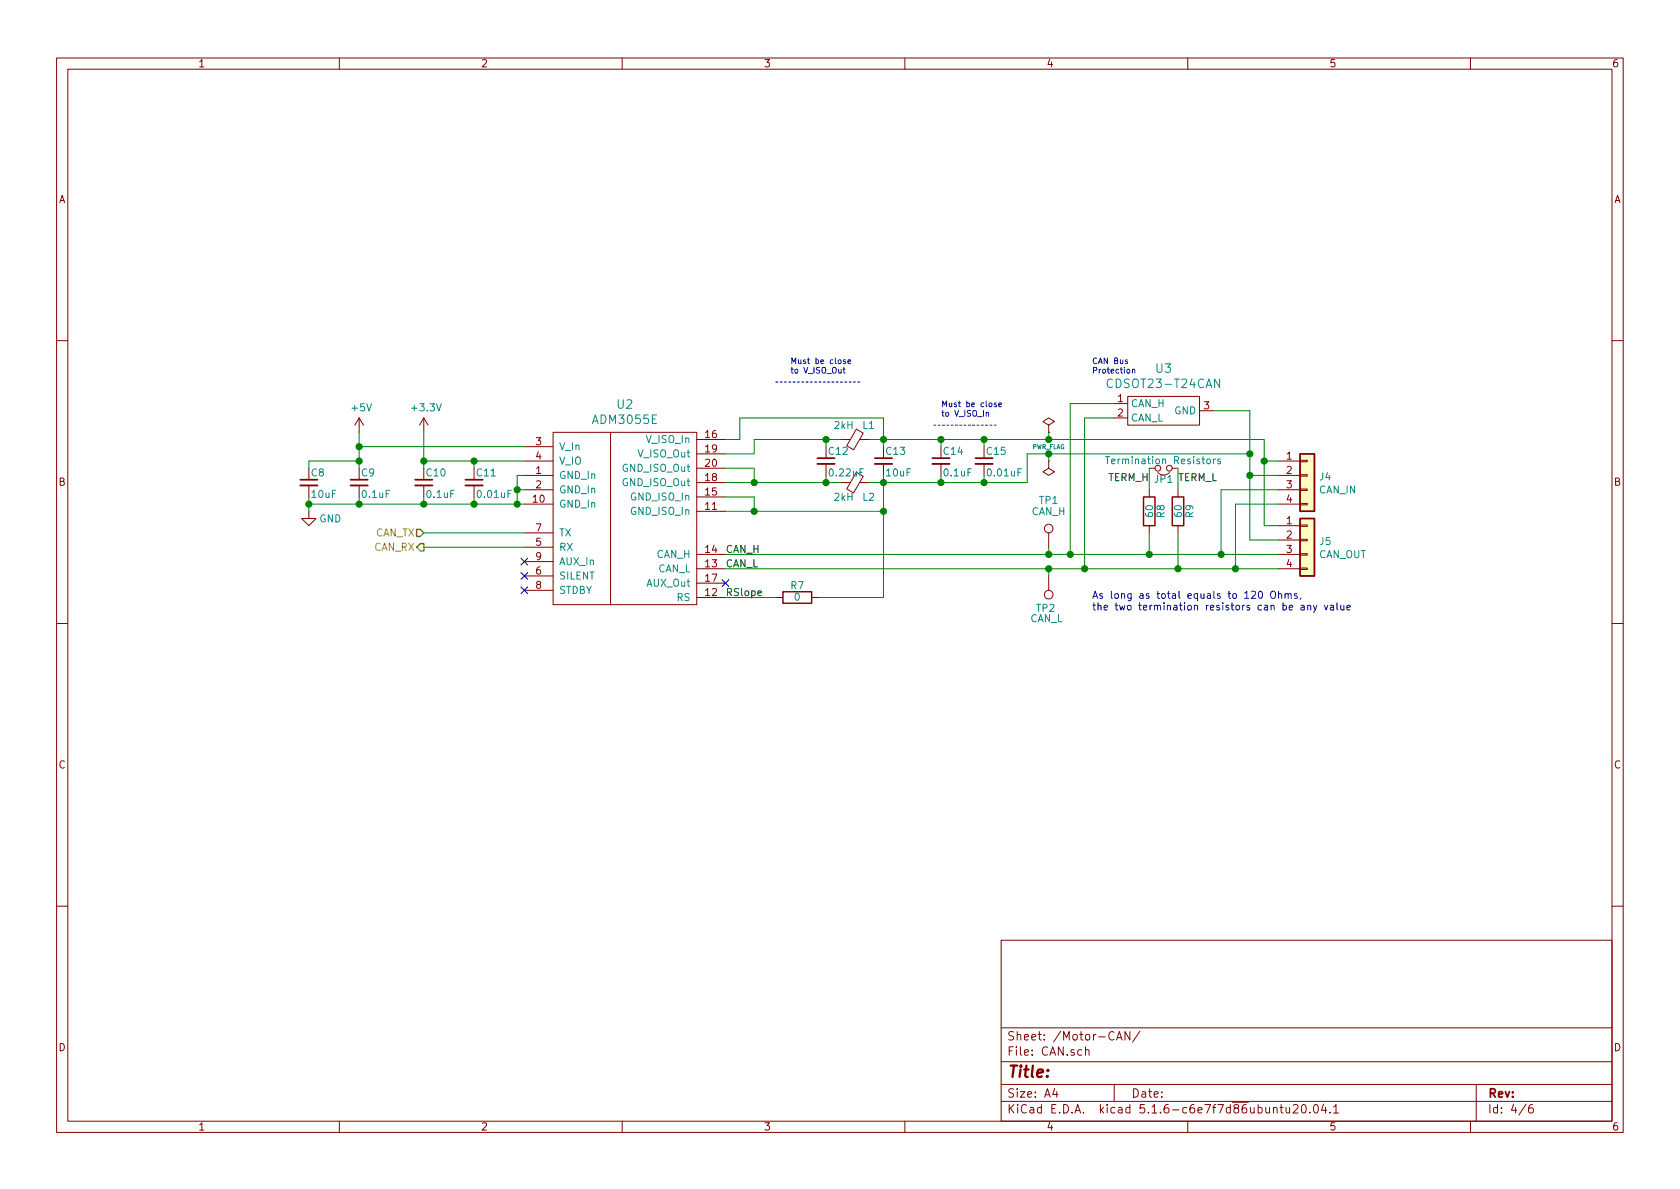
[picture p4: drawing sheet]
<svg xmlns="http://www.w3.org/2000/svg" width="297mm" height="210mm" viewBox="0 0 297 210" stroke-linecap="round" stroke-linejoin="round" font-family="sans-serif">
<g fill="none" stroke="#840000" stroke-width=".18">
<path d="M10 10.3h277v189.9h-277zM12 12.2h273v186.1h-273zM60 10.3v1.9M110 10.3v1.9M160 10.3v1.9M210 10.3v1.9M260 10.3v1.9M10 60.2h2M63.5 73.9l-.8 1.3M63.5 73.9v2.5M63.5 73.9l.8 1.3M74.9 73.9l-.7 1.3"/>
<path d="M74.9 73.9v2.5M74.9 73.9l.8 1.3M92.7 79h5.1M97.8 76.4h25.4v30.5h-25.4zM107.9 76.4v30.5M123.2 77.7h5.1M148.6 77.7h1.7M151.4 75.9l1.2 .7-1.7 2.9-1.2-.7zM152 77.7h1.7M185.4 75.2l1-.7-1-.6-1 .6 1 .7v1.2M185.4 76.4h.1M196.8 71.4h2.6"/>
<path d="M196.8 73.9h2.6M199.4 70.1h12.7v5.1h-12.7zM212.1 72.6h2.5M285 60.2h2M54.6 90.4v1.3h1.3l-1.3 1.3-1.3-1.3h1.3M54.6 85.8v2.1M63.5 85.8v2.1M74.9 85.8v2.1M83.8 85.8v2.1M92.7 84.1h5.1M92.7 86.6h5.1M92.7 81.5h5.1"/>
<path d="M92.7 96.8h5.1M92.7 94.2h5.1M92.7 99.3h5.1M92.7 89.1h5.1M123.2 98h5.1M123.2 82.8h5.1M123.2 90.4h5.1M123.2 87.9h5.1M123.2 85.3h5.1M123.2 80.3h5.1M146 82v2.1M148.6 85.3h1.7"/>
<path d="M151.4 83.5l1.2 .7-1.7 3-1.2-.7zM152 85.3h1.7M156.2 82v2.1M166.4 82v2.1M174 82v2.1M185.4 81.5v1.3l1 .6-1 .7-1-.7 1-.6M185.4 81.5h.1M185.4 94.2v2.6M203.2 86.6v1.3M203.2 93v1.2M203.2 82.8h1M207.3 82.8h1"/>
<path d="M208.3 86.6v1.3M208.3 93v1.2M226.1 93h3.8M226.1 95.5h3.8M226.1 98h3.8M226.1 84.1h3.8M226.1 86.6h3.8M226.1 81.5h3.8M226.1 89.1h3.8M229.9 97.9h1.2v.3h-1.2zM229.9 92.8h1.2v.3h-1.2zM229.9 95.4h1.2v.2h-1.2z"/>
<path d="M229.9 89h1.2v.3h-1.2zM229.9 86.5h1.2v.2h-1.2zM229.9 81.4h1.2v.3h-1.2zM229.9 83.9h1.2v.3h-1.2zM10 110.3h2M92.7 101.8h5.1M92.7 104.4h5.1M123.2 100.6h5.1M123.2 105.7h5.1M123.2 103.1h5.1M137.2 105.7h1.2M143.5 105.7h1.3"/>
<path d="M185.4 101.8v2.6M226.1 100.6h3.8M229.9 100.5h1.2v.2h-1.2zM285 110.3h2M10 160.2h2M177 166.3h108v32h-108zM285 160.2h2M60 198.3v1.9M110 198.3v1.9M160 198.3v1.9M177 194.8h108M177 191.8h108"/>
<path d="M177 187.8h108M177 181.8h108M186.5 192.5l-.4 1h1M186.8 193v1M191.9 185.7h.1a.37 .37 0 0 1 .6 .1v.8M191.9 185.1v1.5M197 191.8v3M197.4 183.9l.5-1.5 .5 1.5M197.6 183.5h.7M199.8 182.4v1.5l-.9-1.5v1.5M201.5 182.3l-1.2 2M210 198.3v1.9"/>
<path d="M225.2 196l.2-.2 .3 .1 .1 .9M226.3 195.8h.6M226.5 195.3v1.3l.4 .2M227.4 195.8l.1 .9 .3 .1 .2-.1M228 195.8v1M228.7 195.5l.2-.2h.3l.3 .5-.9 1h.9M230.2 195.5l.4-.2a.94 .94 0 0 1 0 1.5l-.5-.3v-.6zM231.6 196.7v.1M232.4 195.4l.2-.1a.8 .8 0 0 1 .5 .8 .8 .8 0 0 1-.5 .7 1 1 0 0 1-.2-1.4zM234 195.2l-.3 1.1h.9M234.4 195.8v1M235.2 196.7v.1"/>
<path d="M235.8 195.8l.4-.5v1.5M235.8 196.8h.9M260 198.3v1.9M261 191.8v6.5M269.8 195.2l-1.2 2M271 195.3a.62 .62 0 0 0-.7 .7v.7l.3 .1 .4-.1 .1-.5-.1-.2-.4-.1-.3 .3"/>
<circle cx="185.4" cy="93.5" r=".76"/>
<circle cx="204.7" cy="82.8" r=".51"/>
<circle cx="206.8" cy="82.8" r=".51"/>
<circle cx="185.4" cy="105.2" r=".76"/>
</g>
<path d="M202.2 87.9h2v5.1h-2zM207.3 87.9h2v5.1h-2zM229.9 91.7h2.5v10.1h-2.5zM229.9 80.3h2.5v10.1h-2.5zM138.4 104.6h5.1v2.1h-5.1z" fill="none" stroke="#840000" stroke-width=".25"/>
<g fill="#ffffc2" stroke="#ffffc2" stroke-width=".18">
<path d="M229.9 91.7h2.5v10.1h-2.5z"/>
<path d="M229.9 80.3h2.5v10.1h-2.5z"/>
</g>
<path d="M215.6 67v1.5l-.8-1.5v1.5M195.5 80.7h.7M214.6 81.2v.8M214.9 81.2l-.3 .2M215.8 81.2h-.3l-.2 .2v.1l.5 .2v.3h-.5" fill="none" stroke="#008484" stroke-width=".18"/>
<path d="M53.1 85.8h3M62 85.8h3M73.4 85.8h3.1M82.3 85.8h3M144.5 82h3.1M154.7 82h3M164.8 82h3.1M172.5 82h3" fill="none" stroke="#840000" stroke-width=".33"/>
<path d="M53.1 84.8h3M62 84.8h3M73.4 84.8h3.1M82.3 84.8h3M144.5 81h3.1M154.7 81h3M164.8 81h3.1M172.5 81h3" fill="none" stroke="#840000" stroke-width=".3"/>
<path d="M137.2 67.6h15.2M165.1 75.2h11.4" fill="none" stroke="#0000c2" stroke-width=".18" stroke-dasharray=".4 .4"/>
<g fill="none" stroke="#008400" stroke-width=".18">
<path d="M63.5 76.4v6.4M63.5 79h29.2M74.9 76.4v6.4M128.3 77.7h2.5v-3.8h25.4v5.1M146 77.7v1.3M148.6 77.7h-15.3v2.6h-5M153.7 77.7h69.8v15.3h2.6M166.4 77.7v1.3M174 77.7v1.3M185.4 76.4v1.3M196.8 73.9h-5v26.7M196.8 71.4h-7.6v26.6"/>
<path d="M214.6 72.6h6.4v22.9h5.1M54.6 89.1h38.1M54.6 87.9v2.5M63.5 81.5h-8.9v1.3M63.5 87.9v1.2M74.9 81.5h17.8M74.9 87.9v1.2M74.9 96.8h17.8M74.9 94.2h17.8M83.8 81.5v1.3M83.8 87.9v1.2M91.4 86.6h1.3"/>
<path d="M92.7 84.1h-1.3v5M128.3 85.3h20.3M128.3 98h97.8M128.3 90.4h27.9M128.3 82.8h5v2.5M128.3 87.9h5v2.5M146 84.1v1.2M156.2 84.1v21.6h-11.4M166.4 84.1v1.2M174 84.1v1.2M185.4 80.3v1.2M185.4 96.8v1.2"/>
<path d="M203.2 82.8v3.8M203.2 94.2v3.8M208.3 82.8v3.8M208.3 94.2v6.4M221 80.3h-39.4v5h-27.9M221 84.1h5.1M223.5 81.5h2.6M226.1 89.1h-7.7v11.5M226.1 86.6h-10.2v11.4M128.3 100.6h97.8M128.3 105.7h8.9M185.4 100.6v1.2"/>
</g>
<path d="M73.7 93.6h.6l.6 .6-.6 .7h-.6zM74.3 96.1h.6v1.3h-.6l-.6-.6z" fill="none" stroke="#848400" stroke-width=".25"/>
<path d="M134 104.9l.6-.1v-.3h-.4l-.2 .2 .1 .6h.5" fill="none" stroke="#000" stroke-width=".18"/>
<g fill="none" stroke="#0000c2" stroke-width=".18">
<path d="M149 65.3h.4M149.2 65v.8l.2 .2M149.5 63.7l-.2-.1-.2 .2 .4 .2v.3h-.4M149.9 64l.5-.2v-.1l-.3-.1-.2 .2 .1 .5h.4M174.4 73h.4v.6M176.1 71.3l-.2-.1-.1 .2 .3 .2v.3h-.3M176.6 71.6l.5-.1-.1-.2-.3-.1-.1 .2v.5h.4M199.3 63.7l-.2-.1-.1 .2 .3 .2v.3h-.3M200.2 65.4l.4-.1 .1 .7M200.2 65.3v.7M222.6 104.7l.2-.2a.69 .69 0 0 1 .4 .7 .69 .69 0 0 1-.4 .6l-.2-.1-.1-.4zM224.7 104.7l.3-.2a.45 .45 0 0 1 .5 .5v.4l-.2 .4h-.4a.92 .92 0 0 1-.2-1.1z"/>
<path d="M226.1 105.1l.1-.1h.3l.1 .8M226.1 104.5v1.3M227.2 105.1l.2-.1h.3l.1 .8M227.2 105v.8M227.8 105.2l.1-.2h.3l.1 .8M229.3 105h-.3l-.1 .2v.1l.4 .2v.3h-.4M230 105.8l-.1 .2M230 107.1h.5l.1 .8M230.6 107.3l-.4 .1-.2 .2v.2h.6M231.2 107.2l.2-.2 .3 .1v.8M231.2 107v.9M232.2 107l.3 .9"/>
<path d="M232.8 107l-.4 1.2-.2 .1M234.2 107l.3 .9 .3-.9M235.3 107.1h.4l.1 .8M235.8 107.3l-.4 .1-.2 .2 .1 .2h.5M236.4 106.6v1.1l.2 .2M237.1 107v.8l.3 .1 .2-.2M237.6 107v.9M238.2 107.4l.6-.1-.1-.2-.4-.1-.1 .2v.6h.5"/>
</g>
<g fill="#008400" stroke="#008400" stroke-width=".25">
<circle cx="174" cy="85.3" r=".51"/>
<circle cx="146.1" cy="77.7" r=".51"/>
<circle cx="174" cy="77.7" r=".51"/>
<circle cx="185.4" cy="77.7" r=".51"/>
<circle cx="185.4" cy="80.3" r=".51"/>
<circle cx="83.8" cy="89.1" r=".51"/>
<circle cx="208.3" cy="100.6" r=".51"/>
<circle cx="203.2" cy="98" r=".51"/>
<circle cx="189.2" cy="98" r=".51"/>
<circle cx="191.8" cy="100.6" r=".51"/>
<circle cx="218.4" cy="100.6" r=".51"/>
<circle cx="54.6" cy="89.1" r=".51"/>
<circle cx="215.9" cy="98" r=".51"/>
<circle cx="221" cy="84.1" r=".51"/>
<circle cx="223.5" cy="81.5" r=".51"/>
<circle cx="166.4" cy="77.7" r=".51"/>
<circle cx="91.4" cy="89.1" r=".51"/>
<circle cx="91.4" cy="86.6" r=".51"/>
<circle cx="74.9" cy="81.5" r=".51"/>
<circle cx="146.1" cy="85.3" r=".51"/>
<circle cx="63.5" cy="79" r=".51"/>
<circle cx="63.5" cy="81.5" r=".51"/>
<circle cx="83.8" cy="81.5" r=".51"/>
<circle cx="63.5" cy="89.1" r=".51"/>
<circle cx="185.4" cy="100.6" r=".51"/>
<circle cx="74.9" cy="89.1" r=".51"/>
<circle cx="185.4" cy="98" r=".51"/>
<circle cx="221" cy="80.3" r=".51"/>
<circle cx="133.4" cy="85.3" r=".51"/>
<circle cx="166.4" cy="85.3" r=".51"/>
<circle cx="156.2" cy="85.3" r=".51"/>
<circle cx="133.4" cy="90.4" r=".51"/>
<circle cx="156.2" cy="77.7" r=".51"/>
<circle cx="156.2" cy="90.4" r=".51"/>
</g>
<path d="M92.1 98.7l1.2 1.2M93.3 98.7l-1.2 1.2M92.1 103.8l1.2 1.2M92.1 101.2l1.2 1.3M93.3 103.8l-1.2 1.2M93.3 101.2l-1.2 1.3M127.7 102.5l1.2 1.2M128.9 102.5l-1.2 1.2" fill="none" stroke="#000084" stroke-width=".18"/>
<text font-size="2.8" fill="#840000" x="178" y="190.5">Title:</text>
<g font-size="2.1" fill="#008484">
<text x="204.4" y="65.9">U3</text>
<text x="196.4" y="68.6">CDSOT23-T24CAN</text>
<text x="105" y="75">ADM3055E</text>
<text x="109.1" y="72.3">U2</text>
</g>
<g font-size="2.1" fill="#840000">
<text x="178" y="184">Sheet: /Motor-CAN/</text>
<text x="178" y="186.7">File: CAN.sch</text>
<text x="178" y="196.9">KiCad E.D.A. kicad 5.1.6-c6e7f7d86ubuntu20.04.1</text>
<text x="178" y="194.1">Size: A4</text>
<text x="200" y="194.1">Date:</text>
<text x="263" y="194.1">Rev:</text>
<text x="263" y="196.9">Id: 4/6</text>
</g>
<g font-size="1.8" fill="#840000">
<text x="35" y="11.9">1</text>
<text x="85" y="11.9">2</text>
<text x="135" y="11.9">3</text>
<text x="185" y="11.9">4</text>
<text x="235" y="11.9">5</text>
<text x="285" y="11.9">6</text>
<text x="10.4" y="35.9">A</text>
<text x="285.4" y="35.9">A</text>
<text x="197.6" y="71.1">1</text>
<text x="124.8" y="77.5">16</text>
<text x="197.6" y="73.7">2</text>
<text x="212.9" y="72.4">3</text>
<text x="94.8" y="83.8">1</text>
<text x="94.8" y="78.7">3</text>
<text x="94.8" y="81.3">4</text>
<text x="124.8" y="82.5">20</text>
<text x="124.8" y="80">19</text>
<text x="227.5" y="81.3">1</text>
<text x="227.5" y="83.8">2</text>
<text x="10.4" y="85.9">B</text>
<text x="94.3" y="88.9">10</text>
<text x="94.8" y="86.4">2</text>
<text x="124.8" y="87.6">15</text>
<text x="124.8" y="85.1">18</text>
<text x="227.5" y="86.4">3</text>
<text x="227.5" y="88.9">4</text>
<text x="285.4" y="85.9">B</text>
<text x="94.8" y="94">7</text>
<text x="124.8" y="90.2">11</text>
<text x="227.5" y="92.7">1</text>
<text x="227.5" y="95.2">2</text>
<text x="94.8" y="96.5">5</text>
<text x="94.8" y="101.6">6</text>
<text x="94.8" y="99.1">9</text>
<text x="124.8" y="100.3">13</text>
<text x="124.8" y="97.8">14</text>
<text x="227.5" y="97.8">3</text>
<text x="227.5" y="100.3">4</text>
<text x="94.8" y="104.1">8</text>
<text x="124.8" y="105.4">12</text>
<text x="124.8" y="102.9">17</text>
<text x="10.4" y="135.9">C</text>
<text x="285.4" y="135.9">C</text>
<text x="10.4" y="185.9">D</text>
<text x="285.4" y="185.9">D</text>
<text x="35" y="199.9">1</text>
<text x="85" y="199.9">2</text>
<text x="135" y="199.9">3</text>
<text x="185" y="199.9">4</text>
<text x="235" y="199.9">5</text>
<text x="285" y="199.9">6</text>
</g>
<g font-size="1.8" fill="#008484">
<text x="62.3" y="72.7">+5V</text>
<text x="73" y="72.7">+3.3V</text>
<text x="147.5" y="75.9">2kH</text>
<text x="152.6" y="75.9">L1</text>
<text x="199.9" y="72">CAN_H</text>
<text x="199.9" y="74.5">CAN_L</text>
<text x="207.6" y="73.3">GND</text>
<text x="98.8" y="79.6">V_In</text>
<text x="98.8" y="82.2">V_IO</text>
<text x="110.2" y="83.4">GND_ISO_Out</text>
<text x="112.9" y="80.9">V_ISO_Out</text>
<text x="114.4" y="78.4">V_ISO_In</text>
<text x="146.6" y="80.4">C12</text>
<text x="156.7" y="80.4">C13</text>
<text x="166.9" y="80.4">C14</text>
<text x="174.5" y="80.4">C15</text>
<text x="196.4" y="82.1">Termination Resistors</text>
<text x="55.1" y="84.2">C8</text>
<text x="55.2" y="88.1">10uF</text>
<text x="64" y="84.2">C9</text>
<text x="64.1" y="88.1">0.1uF</text>
<text x="75.5" y="84.2">C10</text>
<text x="75.6" y="88.1">0.1uF</text>
<text x="84.4" y="84.2">C11</text>
<text x="84.6" y="88.1">0.01uF</text>
<text x="98.8" y="84.7">GND_In</text>
<text x="98.8" y="87.2">GND_In</text>
<text x="98.8" y="89.8">GND_In</text>
<text x="110.2" y="86">GND_ISO_Out</text>
<text x="111.7" y="88.5">GND_ISO_In</text>
<text x="146.8" y="84.2">0.22uF</text>
<text x="147.5" y="88.6">2kH</text>
<text x="152.6" y="88.6">L2</text>
<text x="156.8" y="84.2">10uF</text>
<text x="167" y="84.2">0.1uF</text>
<text x="174.8" y="84.2">0.01uF</text>
<text x="183.8" y="89.1">TP1</text>
<text x="233.2" y="87.3">CAN_IN</text>
<text x="233.3" y="85">J4</text>
<text x="56.5" y="92.4">GND</text>
<text x="98.8" y="94.9">TX</text>
<text x="111.7" y="91.1">GND_ISO_In</text>
<text x="182.4" y="91.1">CAN_H</text>
<text x="203.9" y="91.4" transform="rotate(-90 203.9 91.4)">60</text>
<text x="205.9" y="91.5" transform="rotate(-90 205.9 91.5)">R8</text>
<text x="209" y="91.4" transform="rotate(-90 209 91.4)">60</text>
<text x="211" y="91.5" transform="rotate(-90 211 91.5)">R9</text>
<text x="98.8" y="97.4">RX</text>
<text x="98.8" y="99.9">AUX_In</text>
<text x="116.1" y="98.7">CAN_H</text>
<text x="116.3" y="101.2">CAN_L</text>
<text x="233.1" y="98.7">CAN_OUT</text>
<text x="233.4" y="96.4">J5</text>
<text x="98.8" y="102.5">SILENT</text>
<text x="98.8" y="105">STDBY</text>
<text x="114.4" y="103.8">AUX_Out</text>
<text x="119.7" y="106.3">RS</text>
<text x="139.9" y="104.2">R7</text>
<text x="140.5" y="106.2">0</text>
<text x="182.1" y="110">CAN_L</text>
<text x="183.3" y="108.2">TP2</text>
</g>
<g font-size="1.8">
<text x="195.9" y="85.1">TERM_H</text>
<text x="204.2" y="85.4">JP1 TERM_L</text>
<text x="128.3" y="97.8">CAN_H</text>
<text x="128.3" y="100.3">CAN_L</text>
<text x="128.3" y="105.4">RSlope</text>
</g>
<g font-size="1.8" fill="#848400">
<text x="66.3" y="94.9">CAN_TX</text>
<text x="66.1" y="97.4">CAN_RX</text>
</g>
<g font-size="1.8" fill="#0000c2">
<text x="193" y="105.9">As long as total equals to 120 Ohms,</text>
<text x="193" y="107.9">the two termination resistors can be any value</text>
</g>
<g font-size="1.4" fill="#0000c2">
<text x="139.7" y="64.4">Must be close</text>
<text x="193" y="64.4">CAN Bus</text>
<text x="139.7" y="66">to V_ISO_Out</text>
<text x="166.4" y="72">Must be close</text>
<text x="193" y="66">Protection</text>
<text x="166.4" y="73.7">to V_ISO_In</text>
</g>
<text font-size="1.1" fill="#008484" x="182.4" y="79.4">PWR_FLAG</text>
</svg>
